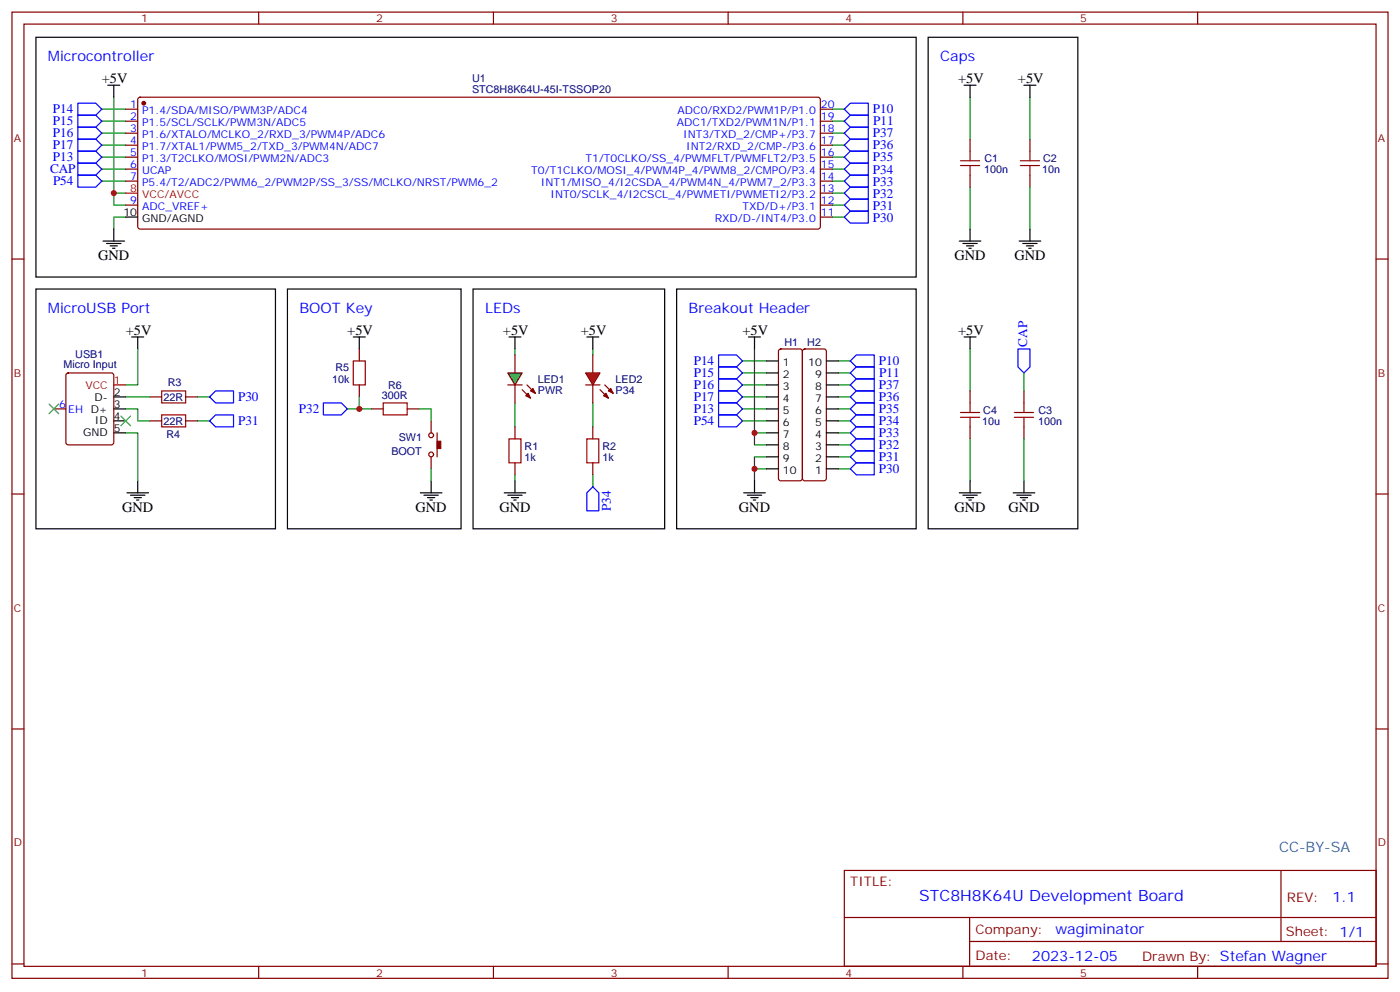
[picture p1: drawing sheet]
<svg xmlns="http://www.w3.org/2000/svg" width="412mm" height="292mm" viewBox="0 0 412 292" stroke-linecap="round" stroke-linejoin="round" font-family="sans-serif">
<g fill="none" stroke="#870000" stroke-width=".35">
<path d="M3.5 3.6h405.4v284.3h-405.4zM7.1 7.1h398.2v277.3h-398.2zM76.2 3.6v3.5M145.3 3.6v3.5M214.5 3.6v3.5M283.6 3.6v3.5M352.8 3.6v3.5M285.8 41v3.5M285.8 51.5v3.6M3.5 76.2h3.6M405.3 76.2h3.6M19.6 110l.5-.3h12.7l.7 .5v20l-.4 .7h-13l-.6-.4-.1-20z"/>
<path d="M105.8 102.7v3.5M105.8 113.3v3.5M172.5 113.3h4.2M174.6 104.5v5.2M174.6 113.3v5.3M176.7 114.7l2.5 2.5M178.2 113.3l2.4 2.4M229.5 102.9l.5-.2h5.7l.5 .2 .2 .5v37.4l-.3 .5-.4 .2h-5.7l-.5-.2-.2-.5v-37.4zM236.6 102.9l.5-.2h5.6l.5 .2 .2 .5v37.4l-.2 .5-.5 .2h-5.6l-.5-.2-.2-.5v-37.4zM15.9 120.3h3.5M151.7 125.6v3.6M151.7 136.2v3.5"/>
<path d="M174.6 125.6v3.6M174.6 136.2v3.5M3.5 145.4h3.6M405.3 145.4h3.6M3.5 214.5h3.6M405.3 214.5h3.6M248.7 256.2h156.6v28.2h-156.6zM377.3 256.2v20.9M248.7 270h156.5M285.6 277.1h119.6M285.6 270v14.1M3.5 283.7h3.6"/>
<path d="M76.2 284.4v3.5M145.3 284.4v3.5M214.5 284.4v3.5M283.6 284.4v3.5M352.8 284.4v3.5M405.3 283.7h3.6"/>
</g>
<path d="M282.9 48.7h5.7M282.9 47.3h5.7M285.8 44.5v2.8M285.8 48.7v2.8M104.1 106.2h3.5v7.1h-3.5zM149.9 129.2h3.6v7h-3.6zM172.9 129.2h3.5v7h-3.5z" fill="none" stroke="#a10000" stroke-width=".35"/>
<g fill="none" stroke="#008700" stroke-width=".35">
<path d="M30 39.2h7M30 35.7h7M30 32.1h7M33.5 28.6v31.8h3.5M245.2 39.2h3.5M245.2 35.7h3.5M245.2 32.1h3.5M285.8 28.6v12.4M30 53.3h7M30 49.8h7M30 46.2h7M30 42.7h7"/>
<path d="M33.5 56.8h3.5M245.2 56.8h3.5M245.2 53.3h3.5M245.2 49.8h3.5M245.2 46.2h3.5M245.2 42.7h3.5M285.8 55.1v12.3M37 63.9h-3.5v3.5M245.2 63.9h3.5M245.2 60.4h3.5M40.6 102.7v10.6h-3.6M151.7 102.7v1.8"/>
<path d="M151.7 118.6v7M174.6 102.7v1.8M174.6 118.6v7M218.7 116.8h7.1M218.7 113.3h7.1M218.7 109.7h7.1M218.7 106.2h7.1M222.2 102.7v28.2h3.6M246.9 116.8h3.6M246.9 113.3h3.6M246.9 109.7h3.6M246.9 106.2h3.6"/>
<path d="M37 127.4h3.6v14.1M151.7 139.7v1.8M174.6 139.7v3.6M218.7 120.3h7.1M225.8 138h-3.6v3.5M246.9 120.3h3.6M246.9 138h3.6M246.9 134.4h3.6M246.9 130.9h3.6M246.9 127.4h3.6M246.9 123.9h3.6"/>
</g>
<g fill="none" stroke="#000" stroke-width=".35">
<path d="M10.6 11h259.3v70.5h-259.3zM30.3 70.9h6.4M31.4 71.6h4.2M32.5 72.4h2.1M33.2 73.1h.7M33.5 67.4v3.5M282.6 70.9h6.3M283.6 71.6h4.3M284.7 72.4h2.1M285.4 73.1h.7M285.8 67.4v3.5M10.6 85.1h70.5v70.5h-70.5z"/>
<path d="M38.8 99.2h3.5M40.6 99.2v3.5M139.3 85.1h56.5v70.5h-56.5zM199.3 85.1h70.6v70.5h-70.6zM220.5 99.2h3.5M222.2 99.2v3.5M33.5 116.8h3.5M225.8 116.8h3.5M225.8 113.3h3.5M225.8 109.7h3.5M225.8 106.2h3.5M243.4 116.8h3.5"/>
<path d="M243.4 113.3h3.5M243.4 109.7h3.5M243.4 106.2h3.5M33.5 127.4h3.5M33.5 123.9h3.5M33.5 120.3h3.5M225.8 138h3.5M225.8 134.4h3.5M225.8 130.9h3.5M225.8 127.4h3.5M225.8 123.9h3.5M225.8 120.3h3.5"/>
<path d="M243.4 138h3.5M243.4 134.4h3.5M243.4 130.9h3.5M243.4 127.4h3.5M243.4 123.9h3.5M243.4 120.3h3.5M37.4 145h6.3M38.5 145.7h4.2M39.5 146.4h2.1M40.2 147.1h.7M40.6 141.5v3.5M148.5 145h6.4"/>
<path d="M149.6 145.7h4.2M150.6 146.4h2.2M151.3 147.1h.7M151.7 141.5v3.5M219.1 145h6.3M220.1 145.7h4.3M221.2 146.4h2.1M221.9 147.1h.7M222.2 141.5v3.5"/>
</g>
<g fill="none" stroke="#00f" stroke-width=".35">
<path d="M22.9 37.4h5.3l1.8 1.8-1.8 1.8h-5.3zM22.9 33.9h5.3l1.8 1.8-1.8 1.7h-5.3zM22.9 30.4h5.3l1.8 1.7-1.8 1.8h-5.3zM248.7 39.2l1.8-1.8h5.3v3.6h-5.3zM248.7 32.1l1.8-1.7h5.3v3.5h-5.3zM250.5 33.9h5.3v3.5h-5.3l-1.8-1.7zM22.9 51.5h5.3l1.8 1.8-1.8 1.8h-5.3zM22.9 48h5.3l1.8 1.8-1.8 1.7h-5.3zM22.9 44.5h5.3l1.8 1.7-1.8 1.8h-5.3zM22.9 41h5.3l1.8 1.7-1.8 1.8h-5.3zM248.7 56.8l1.8-1.7h5.3v3.5h-5.3zM248.7 53.3l1.8-1.8h5.3v3.6h-5.3z"/>
<path d="M248.7 49.8l1.8-1.8h5.3v3.5h-5.3zM248.7 46.2l1.8-1.7h5.3v3.5h-5.3zM248.7 42.7l1.8-1.7h5.3v3.5h-5.3zM248.7 63.9l1.8-1.8h5.3v3.6h-5.3zM248.7 60.4l1.8-1.8h5.3v3.5h-5.3zM211.7 118.6h5.3l1.7 1.7-1.7 1.8h-5.3zM211.7 115h5.3l1.7 1.8-1.7 1.8h-5.3zM211.7 111.5h5.3l1.7 1.8-1.7 1.7h-5.3zM211.7 108h5.3l1.7 1.7-1.7 1.8h-5.3zM211.7 104.5h5.3l1.7 1.7-1.7 1.8h-5.3zM250.5 116.8l1.7-1.8h5.3v3.6h-5.3zM250.5 113.3l1.7-1.8h5.3v3.5h-5.3z"/>
<path d="M250.5 106.2l1.7-1.7h5.3v3.5h-5.3zM250.5 109.7l1.7-1.7h5.3v3.5h-5.3zM211.7 122.1h5.3l1.7 1.8-1.7 1.7h-5.3zM250.5 138l1.7-1.8h5.3v3.5h-5.3zM250.5 134.4l1.7-1.7h5.3v3.5h-5.3zM250.5 130.9l1.7-1.7h5.3v3.5h-5.3zM250.5 127.4l1.7-1.8h5.3v3.6h-5.3zM250.5 123.9l1.7-1.8h5.3v3.5h-5.3zM250.5 120.3l1.7-1.7h5.3v3.5h-5.3zM174.6 143.3l1.8 1.7v5.3h-3.5v-5.3z"/>
</g>
<path d="M33.5 113.3h3.5" fill="none" stroke="#f00" stroke-width=".35"/>
<path d="M14.5 118.9l2.8 2.8M17.3 118.9l-2.8 2.8M35.6 122.4l2.9 2.9M38.5 122.4l-2.9 2.9" fill="none" stroke="#3c3" stroke-width=".35"/>
<g fill="#870000" stroke="#870000" stroke-width=".35">
<path d="M177.8 116.5l.7-.8 .7 1.5z"/>
<path d="M179.2 115l.7-.7 .7 1.4z"/>
</g>
<path d="M172.5 109.7h4.2l-2.1 3.6z" fill="#f00" stroke="#870000" stroke-width=".35"/>
<path d="M151.7 104.5v5.2M151.7 113.3v5.3" fill="none" stroke="#870000" stroke-width=".35"/>
<path d="M149.6 109.7h4.2l-2.1 3.6z" fill="#0c0" stroke="#870000" stroke-width=".35"/>
<g fill="none" stroke="#870000" stroke-width=".35">
<path d="M37 32.1h3.6M37 35.7h3.6M37 39.2h3.6M40.8 28.8l.5-.2h199.6l.5 .2 .3 .5v37.4l-.3 .5-.5 .2h-199.6l-.5-.2-.2-.5v-37.4zM241.7 32.1h3.5M241.7 35.7h3.5M241.7 39.2h3.5M37 42.7h3.6M37 46.2h3.6M37 49.8h3.6M37 53.3h3.6M241.7 42.7h3.5"/>
<path d="M241.7 46.2h3.5M241.7 49.8h3.5M241.7 53.3h3.5M241.7 56.8h3.5M303.4 41v3.5M303.4 51.5v3.6M37 60.4h3.6M241.7 60.4h3.5M241.7 63.9h3.5M44.1 116.8h3.5M54.7 116.8h3.5M149.6 113.3h4.2"/>
<path d="M153.8 114.7l2.5 2.5M155.2 113.3l2.5 2.4M285.8 115v3.6M301.6 115v3.6M44.1 123.9h3.5M54.7 123.9h3.5M109.4 120.3h3.5M119.9 120.3h3.6M127 123.9v3.5M127 134.4v3.6M128.8 127.4v7M285.8 125.6v3.6"/>
<path d="M301.6 125.6v3.6"/>
<circle cx="127" cy="128.1" r=".71"/>
<circle cx="127" cy="133.7" r=".71"/>
</g>
<g fill="#870000" stroke="#870000" stroke-width=".35">
<path d="M154.9 116.5l.7-.8 .7 1.5z"/>
<path d="M156.3 115l.7-.7 .7 1.4z"/>
<path d="M128.8 129.9h1v2.1h-1z"/>
<circle cx="42.3" cy="30.4" r=".53"/>
</g>
<path d="M37 56.8h3.6" fill="none" stroke="#f00" stroke-width=".35"/>
<g fill="none" stroke="#000" stroke-width=".35">
<path d="M273.4 11h44.1v144.6h-44.1zM31.7 25.1h3.6M33.5 25.1v3.5M284 25.1h3.5M285.8 25.1v3.5M301.6 25.1h3.6M303.4 25.1v3.5M37 63.9h3.6M300.2 70.9h6.4M301.3 71.6h4.2M302.3 72.4h2.1M303 73.1h.7"/>
<path d="M303.4 67.4v3.5M84.7 85.1h51.1v70.5h-51.1zM104.1 99.2h3.5M105.8 99.2v3.5M149.9 99.2h3.6M151.7 99.2v3.5M172.9 99.2h3.5M174.6 99.2v3.5M284 99.2h3.5M285.8 99.2v3.5M123.8 145h6.4M124.9 145.7h4.2"/>
<path d="M125.9 146.4h2.2M126.6 147.1h.8M127 141.5v3.5M282.6 145h6.3M283.6 145.7h4.3M284.7 146.4h2.1M285.4 147.1h.7M285.8 141.5v3.5M298.4 145h6.4M299.5 145.7h4.2M300.6 146.4h2.1M301.3 147.1h.7"/>
<path d="M301.6 141.5v3.5"/>
</g>
<g fill="none" stroke="#a10000" stroke-width=".35">
<path d="M300.6 47.3h5.6M300.6 48.7h5.6M303.4 44.5v2.8M303.4 48.7v2.8M47.6 115h7.1v3.6h-7.1zM112.9 118.6h7v3.5h-7zM285.8 118.6v2.8M301.6 118.6v2.8M47.6 122.1h7.1v3.5h-7.1zM282.9 122.8h5.7M282.9 121.4h5.7M285.8 122.8v2.8"/>
<path d="M298.8 122.8h5.6M298.8 121.4h5.6M301.6 122.8v2.8"/>
</g>
<g fill="none" stroke="#008700" stroke-width=".35">
<path d="M303.4 28.6v12.4M303.4 55.1v12.3M37 116.8h7.1M58.2 116.8h3.5M105.8 116.8v3.5M285.8 102.7v12.3M301.6 109.7v5.3M37 120.3h3.6v3.6h3.5M58.2 123.9h3.5M102.3 120.3h7.1M123.5 120.3h3.5v3.6M127 138v3.5"/>
<path d="M218.7 123.9h7.1M222.2 127.4h3.6M225.8 134.4h-3.6v3.6M285.8 129.2v12.3M301.6 129.2v12.3"/>
</g>
<path d="M61.7 116.8l1.8-1.8h5.3v3.6h-5.3zM95.2 118.6h5.3l1.8 1.7-1.8 1.8h-5.3zM299.9 102.7h3.5v5.3l-1.8 1.7-1.7-1.7zM61.7 123.9l1.8-1.8h5.3v3.5h-5.3z" fill="none" stroke="#00f" stroke-width=".35"/>
<g fill="#c00">
<circle cx="33.5" cy="56.8" r=".88"/>
<circle cx="222.3" cy="138" r=".88"/>
<circle cx="105.8" cy="120.3" r=".88"/>
<circle cx="222.3" cy="127.4" r=".88"/>
</g>
<text font-size="4.6" fill="#00f" x="270.8" y="265.2">STC8H8K64U Development Board</text>
<g font-size="4.2" fill="#00f">
<text x="14.1" y="18">Microcontroller</text>
<text x="276.9" y="18">Caps</text>
<text x="14.1" y="92.1">MicroUSB Port</text>
<text x="88.2" y="92.1">BOOT Key</text>
<text x="142.9" y="92.1">LEDs</text>
<text x="202.8" y="92.1">Breakout Header</text>
<text x="392.5" y="265.4">1.1</text>
<text x="310.9" y="275">wagiminator</text>
<text x="304" y="282.8">2023-12-05</text>
</g>
<g font-size="4.2">
<text x="30" y="24.4">+5V</text>
<text x="282.2" y="24.4">+5V</text>
<text x="299.9" y="24.4">+5V</text>
<text x="28.9" y="76.6">GND</text>
<text x="281.2" y="76.6">GND</text>
<text x="298.8" y="76.6">GND</text>
<text x="37" y="98.5">+5V</text>
<text x="102.3" y="98.5">+5V</text>
<text x="148.2" y="98.5">+5V</text>
<text x="171.1" y="98.5">+5V</text>
<text x="218.7" y="98.5">+5V</text>
<text x="282.2" y="98.5">+5V</text>
<text x="36" y="150.7">GND</text>
<text x="122.4" y="150.7">GND</text>
<text x="147.1" y="150.7">GND</text>
<text x="217.7" y="150.7">GND</text>
<text x="281.2" y="150.7">GND</text>
<text x="297" y="150.7">GND</text>
</g>
<text font-size="4.2" fill="#0099b0" x="376.8" y="250.9">CC-BY-SA</text>
<g font-size="3.9" fill="#00f">
<text x="15.6" y="33.4">P14</text>
<text x="257.1" y="33.4">P10</text>
<text x="15.6" y="40.4">P16</text>
<text x="15.6" y="36.9">P15</text>
<text x="257.1" y="40.4">P37</text>
<text x="257.2" y="36.9">P11</text>
<text x="15.6" y="47.5">P13</text>
<text x="15.6" y="43.9">P17</text>
<text x="257.1" y="47.5">P35</text>
<text x="257.1" y="44">P36</text>
<text x="14.7" y="51">CAP</text>
<text x="257.1" y="51.1">P34</text>
<text x="15.6" y="54.6">P54</text>
<text x="257.1" y="58.1">P32</text>
<text x="257.1" y="54.6">P33</text>
<text x="257.1" y="65.2">P30</text>
<text x="257.1" y="61.7">P31</text>
<text x="204.3" y="107.4">P14</text>
<text x="258.9" y="107.5">P10</text>
<text x="302.6" y="102.1" transform="rotate(-90 302.6 102.1)">CAP</text>
<text x="204.3" y="111">P15</text>
<text x="259" y="111">P11</text>
<text x="70.1" y="118.1">P30</text>
<text x="204.3" y="118">P17</text>
<text x="204.3" y="114.5">P16</text>
<text x="258.9" y="118.1">P36</text>
<text x="258.9" y="114.5">P37</text>
<text x="70.2" y="125.2">P31</text>
<text x="88.1" y="121.6">P32</text>
<text x="204.3" y="121.5">P13</text>
<text x="204.4" y="125.1">P54</text>
<text x="258.9" y="125.2">P34</text>
<text x="258.9" y="121.6">P35</text>
<text x="258.9" y="128.7">P33</text>
<text x="258.9" y="132.2">P32</text>
<text x="258.9" y="135.7">P31</text>
<text x="258.9" y="139.3">P30</text>
<text x="179.9" y="150.4" transform="rotate(-90 179.9 150.4)">P34</text>
</g>
<g font-size="3.9" fill="#800">
<text x="250.5" y="260.7">TITLE:</text>
<text x="379.1" y="265.4">REV:</text>
<text x="287.4" y="274.9">Company:</text>
<text x="378.7" y="275.6">Sheet: 1/1</text>
<text x="287.4" y="282.6">Date:</text>
<text x="336.4" y="282.7">Drawn By: Stefan Wagner</text>
</g>
<g font-size="3.2" fill="#800">
<text x="41.6" y="6.6">1</text>
<text x="110.8" y="6.6">2</text>
<text x="179.9" y="6.6">3</text>
<text x="249.1" y="6.6">4</text>
<text x="318.2" y="6.6">5</text>
<text x="4.1" y="41.7">A</text>
<text x="405.9" y="41.7">A</text>
<text x="4.1" y="110.8">B</text>
<text x="405.9" y="110.8">B</text>
<text x="4.1" y="180">C</text>
<text x="405.9" y="180">C</text>
<text x="4.1" y="249.1">D</text>
<text x="405.9" y="249.1">D</text>
<text x="41.6" y="287.4">1</text>
<text x="110.8" y="287.4">2</text>
<text x="179.9" y="287.4">3</text>
<text x="249.1" y="287.4">4</text>
<text x="318.2" y="287.4">5</text>
</g>
<g font-size="3.2" fill="#000080">
<text x="139" y="27.4">STC8H8K64U-45I-TSSOP20</text>
<text x="139" y="24.2">U1</text>
<text x="290" y="47.8">C1</text>
<text x="307.3" y="47.7">C2</text>
<text x="289.9" y="51">100n</text>
<text x="307" y="50.9">10n</text>
<text x="231.1" y="101.7">H1</text>
<text x="237.8" y="101.7">H2</text>
<text x="22.2" y="105.5">USB1</text>
<text x="18.7" y="108.4">Micro Input</text>
<text x="49.4" y="113.7">R3</text>
<text x="97.9" y="112.6">10k</text>
<text x="98.8" y="109.1">R5</text>
<text x="158.4" y="112.7">LED1</text>
<text x="181.3" y="112.7">LED2</text>
<text x="48.1" y="118">22R</text>
<text x="112.5" y="117.5">300R</text>
<text x="114.3" y="114.3">R6</text>
<text x="158.4" y="115.8">PWR</text>
<text x="181.3" y="115.8">P34</text>
<text x="48.1" y="125">22R</text>
<text x="289.4" y="125">10u</text>
<text x="289.6" y="121.8">C4</text>
<text x="305.8" y="125">100n</text>
<text x="305.9" y="121.9">C3</text>
<text x="49.1" y="128.9">R4</text>
<text x="117.4" y="129.9">SW1</text>
<text x="115.3" y="133.8">BOOT</text>
<text x="154.5" y="132.4">R1</text>
<text x="154.5" y="135.6">1k</text>
<text x="177.5" y="132.4">R2</text>
<text x="177.5" y="135.6">1k</text>
</g>
<g font-size="3.2" fill="#00f">
<text x="38.4" y="31.8">1</text>
<text x="38.4" y="35.3">2</text>
<text x="41.9" y="33.5">P1.4/SDA/MISO/PWM3P/ADC4</text>
<text x="199.6" y="33.5">ADC0/RXD2/PWM1P/P1.0</text>
<text x="241.8" y="35.3">19</text>
<text x="241.8" y="31.8">20</text>
<text x="38.4" y="38.8">3</text>
<text x="41.9" y="37.1">P1.5/SCL/SCLK/PWM3N/ADC5</text>
<text x="41.9" y="40.6">P1.6/XTALO/MCLKO_2/RXD_3/PWM4P/ADC6</text>
<text x="199.4" y="37.1">ADC1/TXD2/PWM1N/P1.1</text>
<text x="201.2" y="40.6">INT3/TXD_2/CMP+/P3.7</text>
<text x="241.8" y="38.8">18</text>
<text x="38.4" y="42.4">4</text>
<text x="38.4" y="45.9">5</text>
<text x="41.9" y="44.1">P1.7/XTAL1/PWM5_2/TXD_3/PWM4N/ADC7</text>
<text x="41.9" y="47.7">P1.3/T2CLKO/MOSI/PWM2N/ADC3</text>
<text x="172.5" y="47.7">T1/T0CLKO/SS_4/PWMFLT/PWMFLT2/P3.5</text>
<text x="202.1" y="44.1">INT2/RXD_2/CMP-/P3.6</text>
<text x="241.8" y="45.9">16</text>
<text x="241.8" y="42.4">17</text>
<text x="38.4" y="49.4">6</text>
<text x="38.4" y="53">7</text>
<text x="41.9" y="51.2">UCAP</text>
<text x="156.5" y="51.2">T0/T1CLKO/MOSI_4/PWM4P_4/PWM8_2/CMPO/P3.4</text>
<text x="241.8" y="53">14</text>
<text x="241.8" y="49.4">15</text>
<text x="41.9" y="54.7">P5.4/T2/ADC2/PWM6_2/PWM2P/SS_3/SS/MCLKO/NRST/PWM6_2</text>
<text x="159.4" y="54.7">INT1/MISO_4/I2CSDA_4/PWM4N_4/PWM7_2/P3.3</text>
<text x="162.2" y="58.2">INT0/SCLK_4/I2CSCL_4/PWMETI/PWMETI2/P3.2</text>
<text x="241.8" y="56.5">13</text>
<text x="38.4" y="60">9</text>
<text x="41.9" y="61.8">ADC_VREF+</text>
<text x="210.5" y="65.3">RXD/D-/INT4/P3.0</text>
<text x="218.7" y="61.8">TXD/D+/P3.1</text>
<text x="241.8" y="63.5">11</text>
<text x="241.8" y="60">12</text>
<text x="17.4" y="120">6</text>
<text x="20.1" y="121.4">EH D+</text>
</g>
<g font-size="3.2" fill="#f00">
<text x="38.4" y="56.5">8</text>
<text x="41.9" y="58.2">VCC/AVCC</text>
<text x="33.5" y="112.9">1</text>
<text x="25.1" y="114.3">VCC</text>
</g>
<g font-size="3.2">
<text x="36.4" y="63.5">10</text>
<text x="41.9" y="65.3">GND/AGND</text>
<text x="230.6" y="107.6">1</text>
<text x="238.1" y="107.6">10</text>
<text x="230.6" y="111.2">2</text>
<text x="240.1" y="111.2">9</text>
<text x="27.9" y="117.9">D-</text>
<text x="33.5" y="120">3</text>
<text x="33.5" y="116.5">2</text>
<text x="230.6" y="114.7">3</text>
<text x="230.6" y="118.2">4</text>
<text x="240.1" y="118.2">7</text>
<text x="240.1" y="114.7">8</text>
<text x="28" y="124.9">ID</text>
<text x="33.5" y="123.5">4</text>
<text x="230.6" y="121.7">5</text>
<text x="230.6" y="125.3">6</text>
<text x="240.1" y="125.3">5</text>
<text x="240.1" y="121.7">6</text>
<text x="24.5" y="128.4">GND</text>
<text x="33.5" y="127">5</text>
<text x="230.6" y="128.8">7</text>
<text x="240.1" y="128.8">4</text>
<text x="230.6" y="132.3">8</text>
<text x="230.6" y="135.9">9</text>
<text x="240.1" y="135.9">2</text>
<text x="240.1" y="132.3">3</text>
<text x="230.6" y="139.4">10</text>
<text x="240.1" y="139.4">1</text>
</g>
</svg>
